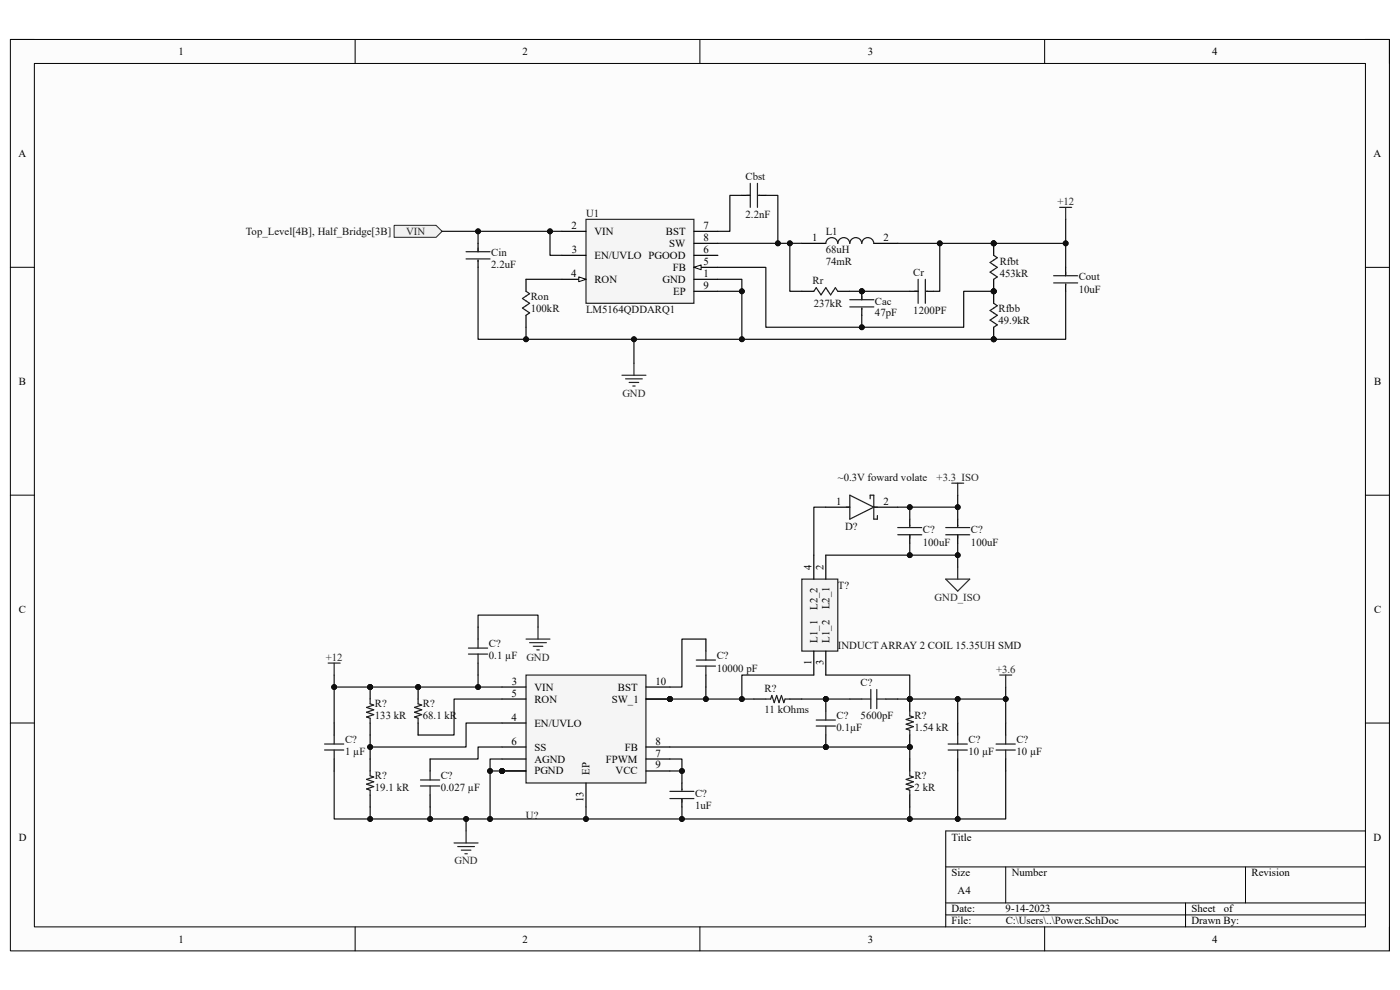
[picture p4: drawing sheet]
<svg xmlns="http://www.w3.org/2000/svg" width="297mm" height="210mm" viewBox="0 0 297 210" stroke-linecap="round" stroke-linejoin="round" font-family="sans-serif">
<path d="M2.2 8.4h292.6v193.3h-292.6z" fill-rule="evenodd" fill="#fcfcfc"/>
<path d="M2.2 8.4h292.6v193.3h-292.6z" fill="none" stroke="#000" stroke-width=".21"/>
<path d="M7.3 13.5h282.4v183.1h-282.4z" fill-rule="evenodd" fill="#fcfcfc"/>
<g fill="none" stroke="#000" stroke-width=".21">
<path d="M2.2 8.4h5.1M7.3 13.5h282.4v183.1h-282.4zM75.3 8.4v5.1M148.5 8.4v5.1M221.6 8.4v5.1M289.7 8.4h5.1v5.1M2.2 56.7h5.1M289.7 56.7h5.1M2.2 105h5.1M289.7 105.1h5.1M2.2 153.4h5.1M289.7 153.4h5.1"/>
<path d="M289.7 176.3h-89.1v20.3M75.3 196.6v5.1M148.5 196.6v5.1M200.6 183.9h89.1M200.6 191.5h89.1M200.6 194.1h89.1M213.4 183.9v7.6M221.6 196.6v5.1M251.5 191.5v5.1M264.2 183.9v7.6M294.8 196.6v5.1"/>
</g>
<path d="M124.3 46.5h22.9v17.8h-22.9z" fill-rule="evenodd" fill="#f5f5f5"/>
<path d="M124.3 46.5h22.9v17.8h-22.9z" fill="none" stroke="#262626" stroke-width=".25"/>
<path d="M119.2 54.2h5.1M119.2 59.3h5.1" fill="none" stroke="#000" stroke-width=".25"/>
<path d="M122.8 58.7l1.5 .6-1.5 .5z" fill="#fbfbfb"/>
<path d="M122.8 58.7l1.5 .6-1.5 .5z" fill="none" stroke="#000" stroke-width=".21"/>
<path d="M119.2 49.1h5.1M147.2 49.1h5.1M147.2 56.7h5.1M147.2 61.8h5.1" fill="none" stroke="#000" stroke-width=".25"/>
<path d="M147.2 56.7l1.5-.5v1z" fill="#fbfbfb"/>
<path d="M147.2 56.7l1.5-.5v1z" fill="none" stroke="#000" stroke-width=".21"/>
<path d="M147.2 59.3h5.1M147.2 54.2h5.1M147.2 51.6h5.1M226.1 56.7v1.8M226.1 60.3v1.5" fill="none" stroke="#000" stroke-width=".25"/>
<path d="M223.5 58.5h5.1M226.1 57.7v.8M223.5 60h5.1M226.1 60.3v.2" fill="none" stroke="#1c1c1c" stroke-width=".25"/>
<circle cx="210.8" cy="51.6" r=".51" fill="#0e0e0e"/>
<circle cx="210.8" cy="51.6" r=".51" fill="none" stroke="#0e0e0e" stroke-width=".21"/>
<circle cx="210.8" cy="61.8" r=".51" fill="#0e0e0e"/>
<circle cx="210.8" cy="61.8" r=".51" fill="none" stroke="#0e0e0e" stroke-width=".21"/>
<path d="M210.8 51.6v2.6" fill="none" stroke="#000" stroke-width=".25"/>
<circle cx="210.8" cy="51.6" r=".51" fill="#0e0e0e"/>
<circle cx="210.8" cy="51.6" r=".51" fill="none" stroke="#0e0e0e" stroke-width=".21"/>
<path d="M210.8 59.3v2.5" fill="none" stroke="#000" stroke-width=".25"/>
<circle cx="210.8" cy="61.8" r=".51" fill="#0e0e0e"/>
<circle cx="210.8" cy="61.8" r=".51" fill="none" stroke="#0e0e0e" stroke-width=".21"/>
<path d="M210.8 54.2l.8 .5-1.6 1 1.6 1-1.6 1 1.6 1-.8 .6" fill="none" stroke="#1c1c1c" stroke-width=".25"/>
<circle cx="210.8" cy="61.8" r=".51" fill="#0e0e0e"/>
<circle cx="210.8" cy="61.8" r=".51" fill="none" stroke="#0e0e0e" stroke-width=".21"/>
<circle cx="210.8" cy="72" r=".51" fill="#0e0e0e"/>
<circle cx="210.8" cy="72" r=".51" fill="none" stroke="#0e0e0e" stroke-width=".21"/>
<path d="M210.8 61.8v2.5" fill="none" stroke="#000" stroke-width=".25"/>
<circle cx="210.8" cy="61.8" r=".51" fill="#0e0e0e"/>
<circle cx="210.8" cy="61.8" r=".51" fill="none" stroke="#0e0e0e" stroke-width=".21"/>
<path d="M210.8 69.4v2.6" fill="none" stroke="#000" stroke-width=".25"/>
<circle cx="210.8" cy="72" r=".51" fill="#0e0e0e"/>
<circle cx="210.8" cy="72" r=".51" fill="none" stroke="#0e0e0e" stroke-width=".21"/>
<path d="M159.2 38.9v5.1M160.7 38.9v5.1M98.9 53.4h5.1M98.9 54.9h5.1M101.4 52.6v.8M101.4 55.2v.2M158.4 41.4h.8M161 41.4h.2M175.2 51.6a1.27 1.27 0 0 1 1.3-1.2 1.27 1.27 0 0 1 1.2 1.2 1.28 1.28 0 0 1 1.3-1.2 1.28 1.28 0 0 1 1.3 1.2 1.27 1.27 0 0 1 1.3-1.2 1.27 1.27 0 0 1 1.2 1.2 1.28 1.28 0 0 1 1.3-1.2 1.28 1.28 0 0 1 1.3 1.2M111.6 61.8l.8 .5-1.6 1 1.6 1-1.6 1.1 1.6 1-.8 .5M210.8 64.3l.8 .6-1.6 1 1.6 1-1.6 1 1.6 1-.8 .5" fill="none" stroke="#1c1c1c" stroke-width=".25"/>
<path d="M101.4 51.6v1.8M101.4 55.2v1.5M111.6 59.3v2.5M157.4 41.4h1.8M161 41.4h1.5M170.1 51.6h5.1M185.4 51.6h5.1M111.6 66.9v2.5" fill="none" stroke="#000" stroke-width=".25"/>
<circle cx="182.8" cy="61.8" r=".51" fill="#0e0e0e"/>
<circle cx="182.8" cy="61.8" r=".51" fill="none" stroke="#0e0e0e" stroke-width=".21"/>
<path d="M182.8 61.8v1.8" fill="none" stroke="#000" stroke-width=".25"/>
<circle cx="182.8" cy="61.8" r=".51" fill="#0e0e0e"/>
<circle cx="182.8" cy="61.8" r=".51" fill="none" stroke="#0e0e0e" stroke-width=".21"/>
<path d="M170.1 61.8h2.6M177.7 61.8h2.6M182.8 65.4v1.5M193 61.8h1.8M196.6 61.8h1.5" fill="none" stroke="#000" stroke-width=".25"/>
<path d="M194.8 59.3v5M196.3 59.3v5M172.7 61.8l.5-.8 1 1.6 1-1.6 1 1.6 1-1.6 .5 .8M180.3 63.6h5.1M180.3 65.1h5.1M182.8 62.8v.8M182.8 65.4v.2M194 61.8h.8M196.6 61.8h.2" fill="none" stroke="#1c1c1c" stroke-width=".25"/>
<path d="M83.6 47.8h8.9l1.3 1.3-1.3 1.3h-8.9z" fill-rule="evenodd" fill="#f0f0f0"/>
<path d="M83.6 47.8h8.9l1.3 1.3-1.3 1.3h-8.9z" fill="none" stroke="#262626" stroke-width=".21"/>
<path d="M224.8 44h2.6M226.1 44v2.5M131.9 79.6h5.1M134.5 77.1v2.5M132.7 80.4h3.6M133.5 81.1h2M134.2 81.9h.5" fill="none" stroke="#262626" stroke-width=".25"/>
<g fill="none" stroke="#000" stroke-width=".25">
<path d="M101.4 133v2.6M149.8 135.6v2.5M70.9 153.4v2.5M101.4 140.7v2.5M149.8 143.2v2.5M70.9 161v2.6M78.5 161v2.6M78.5 168.6v2.6M91.2 161v2.6M91.2 168.6v2.6M144.7 166.1v1.5M144.7 169.4v1.8"/>
<path d="M193 161v2.6M193 168.6v2.6"/>
</g>
<g fill="none" stroke="#1c1c1c" stroke-width=".25">
<path d="M99.4 137.5h4.1M99.4 138.8h4.1M101.4 135.6v1.9M101.4 138.8v1.9M149.8 138.1v1.9M68.9 157.8h4M68.9 159.1h4M70.9 155.9v1.9M70.9 159.1v1.9M147.7 140h4.1M147.7 141.3h4.1M149.8 141.3v1.9"/>
<path d="M78.5 163.6v1l.8 .2-1.5 .5 1.5 .5-1.5 .6 1.5 .5-1.5 .5 .7 .2v1M89.2 166.7h4.1M89.2 165.5h4.1M91.2 163.6v1.9M91.2 166.7v1.9M142.1 169.4h5.1M142.1 167.9h5.1M144.7 167.4v.2M144.7 169.4v.8M193 163.6v1l.8 .2-1.6 .5 1.6 .6-1.6 .5 1.6 .5-1.6 .5 .8 .2v1"/>
</g>
<circle cx="175.2" cy="158.5" r=".51" fill="#0e0e0e"/>
<circle cx="175.2" cy="158.5" r=".51" fill="none" stroke="#0e0e0e" stroke-width=".21"/>
<circle cx="175.2" cy="148.3" r=".51" fill="#0e0e0e"/>
<circle cx="175.2" cy="148.3" r=".51" fill="none" stroke="#0e0e0e" stroke-width=".21"/>
<path d="M175.2 155.9v2.6" fill="none" stroke="#000" stroke-width=".25"/>
<circle cx="175.2" cy="158.5" r=".51" fill="#0e0e0e"/>
<circle cx="175.2" cy="158.5" r=".51" fill="none" stroke="#0e0e0e" stroke-width=".21"/>
<path d="M175.2 148.3v2.5" fill="none" stroke="#000" stroke-width=".25"/>
<circle cx="175.2" cy="148.3" r=".51" fill="#0e0e0e"/>
<circle cx="175.2" cy="148.3" r=".51" fill="none" stroke="#0e0e0e" stroke-width=".21"/>
<path d="M173.2 152.7h4M173.2 154h4M175.2 150.8v1.9M175.2 154v1.9" fill="none" stroke="#1c1c1c" stroke-width=".25"/>
<circle cx="78.5" cy="145.7" r=".51" fill="#0e0e0e"/>
<circle cx="78.5" cy="145.7" r=".51" fill="none" stroke="#0e0e0e" stroke-width=".21"/>
<path d="M78.5 145.7v2.6" fill="none" stroke="#000" stroke-width=".25"/>
<circle cx="78.5" cy="145.7" r=".51" fill="#0e0e0e"/>
<circle cx="78.5" cy="145.7" r=".51" fill="none" stroke="#0e0e0e" stroke-width=".21"/>
<path d="M175.2 107.6h5.1M185.4 107.6h5.1M78.5 153.4v2.5" fill="none" stroke="#000" stroke-width=".25"/>
<path d="M179.5 107.6h.8M180.3 105.1l5.1 2.5-5.1 2.5zM184.6 105.8v-.7h.8v5h.7v-.7M185.4 107.6h.7M78.5 148.3v1l.8 .3-1.5 .5 1.5 .5-1.5 .5 1.5 .5-1.5 .5 .7 .3v1" fill="none" stroke="#1c1c1c" stroke-width=".25"/>
<circle cx="106.5" cy="163.6" r=".51" fill="#0e0e0e"/>
<circle cx="106.5" cy="163.6" r=".51" fill="none" stroke="#0e0e0e" stroke-width=".21"/>
<circle cx="142.1" cy="148.3" r=".51" fill="#0e0e0e"/>
<circle cx="142.1" cy="148.3" r=".51" fill="none" stroke="#0e0e0e" stroke-width=".21"/>
<circle cx="142.1" cy="148.3" r=".51" fill="#0e0e0e"/>
<circle cx="142.1" cy="148.3" r=".51" fill="none" stroke="#0e0e0e" stroke-width=".21"/>
<circle cx="106.5" cy="163.6" r=".51" fill="#0e0e0e"/>
<circle cx="106.5" cy="163.6" r=".51" fill="none" stroke="#0e0e0e" stroke-width=".21"/>
<path d="M111.6 143.2h25.4v22.9h-25.4z" fill-rule="evenodd" fill="#f5f5f5"/>
<path d="M111.6 143.2h25.4v22.9h-25.4z" fill="none" stroke="#262626" stroke-width=".25"/>
<path d="M106.5 161h5.1M106.5 163.6h5.1" fill="none" stroke="#000" stroke-width=".25"/>
<circle cx="106.5" cy="163.6" r=".51" fill="#0e0e0e"/>
<circle cx="106.5" cy="163.6" r=".51" fill="none" stroke="#0e0e0e" stroke-width=".21"/>
<path d="M106.5 145.7h5.1M106.5 153.4h5.1M106.5 148.3h5.1M106.5 158.5h5.1M137 148.3h5.1M124.3 166.1v5.1" fill="none" stroke="#000" stroke-width=".25"/>
<circle cx="142.1" cy="148.3" r=".51" fill="#0e0e0e"/>
<circle cx="142.1" cy="148.3" r=".51" fill="none" stroke="#0e0e0e" stroke-width=".21"/>
<path d="M137 148.3h5.1" fill="none" stroke="#000" stroke-width=".25"/>
<circle cx="142.1" cy="148.3" r=".51" fill="#0e0e0e"/>
<circle cx="142.1" cy="148.3" r=".51" fill="none" stroke="#0e0e0e" stroke-width=".21"/>
<path d="M137 145.7h5.1M137 158.5h5.1M106.5 163.6h5.1M137 163.6h5.1M137 161h5.1" fill="none" stroke="#000" stroke-width=".25"/>
<circle cx="106.5" cy="163.6" r=".51" fill="#0e0e0e"/>
<circle cx="106.5" cy="163.6" r=".51" fill="none" stroke="#0e0e0e" stroke-width=".21"/>
<g fill="none" stroke="#262626" stroke-width=".25">
<path d="M201.9 102.5h2.5M203.2 102.5v2.6M111.6 135.6h5.1M112.4 136.3h3.5M113.1 137.1h2.1M113.9 137.9h.5M114.1 133v2.6M200.6 122.9h5.1l-2.5 2.5zM203.2 120.3v2.6M69.6 140.7h2.6M70.9 140.7v2.5M212.1 143.2h2.5"/>
<path d="M213.4 143.2v2.6M96.3 178.8h5.1M97.1 179.6h3.6M98.9 176.3v2.5M97.9 180.4h2M98.6 181.1h.5"/>
</g>
<circle cx="193" cy="148.3" r=".51" fill="#0e0e0e"/>
<circle cx="193" cy="148.3" r=".51" fill="none" stroke="#0e0e0e" stroke-width=".21"/>
<circle cx="193" cy="158.5" r=".51" fill="#0e0e0e"/>
<circle cx="193" cy="158.5" r=".51" fill="none" stroke="#0e0e0e" stroke-width=".21"/>
<path d="M193 148.3v2.5" fill="none" stroke="#000" stroke-width=".25"/>
<circle cx="193" cy="148.3" r=".51" fill="#0e0e0e"/>
<circle cx="193" cy="148.3" r=".51" fill="none" stroke="#0e0e0e" stroke-width=".21"/>
<path d="M193 155.9v2.6" fill="none" stroke="#000" stroke-width=".25"/>
<circle cx="193" cy="158.5" r=".51" fill="#0e0e0e"/>
<circle cx="193" cy="158.5" r=".51" fill="none" stroke="#0e0e0e" stroke-width=".21"/>
<path d="M162.5 148.3h1l.2-.8 .6 1.6 .5-1.6 .5 1.6 .5-1.6 .5 1.6 .2-.8h1.1M193 150.8v1.1l.8 .2-1.6 .5 1.6 .5-1.6 .5 1.6 .5-1.6 .6 .8 .2v1M201.1 157.8h4.1M201.1 159.1h4.1M203.2 155.9v1.9M203.2 159.1v1.9M211.3 157.8h4.1M211.3 159.1h4.1M213.4 155.9v1.9M213.4 159.1v1.9" fill="none" stroke="#1c1c1c" stroke-width=".25"/>
<path d="M159.9 148.3h2.6M167.6 148.3h2.5M203.2 153.4v2.5M213.4 153.4v2.5M203.2 161v2.6M213.4 161v2.6" fill="none" stroke="#000" stroke-width=".25"/>
<path d="M170.1 122.9h7.6v15.2h-7.6z" fill-rule="evenodd" fill="#f5f5f5"/>
<path d="M170.1 122.9h7.6v15.2h-7.6z" fill="none" stroke="#262626" stroke-width=".25"/>
<path d="M172.7 117.8v5.1M175.2 117.8v5.1M172.7 138.1v5.1M175.2 138.1v5.1" fill="none" stroke="#000" stroke-width=".25"/>
<circle cx="88.7" cy="145.7" r=".51" fill="#0e0e0e"/>
<circle cx="88.7" cy="145.7" r=".51" fill="none" stroke="#0e0e0e" stroke-width=".21"/>
<path d="M88.7 145.7v2.6" fill="none" stroke="#000" stroke-width=".25"/>
<circle cx="88.7" cy="145.7" r=".51" fill="#0e0e0e"/>
<circle cx="88.7" cy="145.7" r=".51" fill="none" stroke="#0e0e0e" stroke-width=".21"/>
<path d="M193 110.1v1.6M193 113.4v1.8M203.2 110.1v1.6M203.2 113.4v1.8M88.7 153.4v2.5M180.3 148.3h2.5M187.9 148.3h2.6" fill="none" stroke="#000" stroke-width=".25"/>
<g fill="none" stroke="#1c1c1c" stroke-width=".25">
<path d="M190.5 113.4h5M190.5 111.9h5M193 111.4v.3M193 113.4v.8M200.6 113.4h5.1M200.6 111.9h5.1M203.2 111.4v.3M203.2 113.4v.8M88.7 148.3v1l.8 .3-1.6 .5 1.6 .5-1.6 .5 1.6 .5-1.6 .5 .8 .3v1M182.8 148.3h1.9M184.7 146.3v4M186 148.3h1.9"/>
<path d="M186 146.3v4"/>
</g>
<path d="M116.7 49.1v5.1h2.5" fill="none" stroke="#0e0e0e" stroke-width=".25"/>
<circle cx="116.7" cy="49.1" r=".51" fill="#0e0e0e"/>
<circle cx="116.7" cy="49.1" r=".51" fill="none" stroke="#0e0e0e" stroke-width=".21"/>
<path d="M101.4 49.1v2.5" fill="none" stroke="#0e0e0e" stroke-width=".25"/>
<circle cx="101.4" cy="49.1" r=".51" fill="#0e0e0e"/>
<circle cx="101.4" cy="49.1" r=".51" fill="none" stroke="#0e0e0e" stroke-width=".21"/>
<path d="M134.5 72v5.1" fill="none" stroke="#0e0e0e" stroke-width=".25"/>
<circle cx="134.5" cy="72" r=".51" fill="#0e0e0e"/>
<circle cx="134.5" cy="72" r=".51" fill="none" stroke="#0e0e0e" stroke-width=".21"/>
<path d="M111.6 59.3h7.6M111.6 69.4v2.6" fill="none" stroke="#0e0e0e" stroke-width=".25"/>
<circle cx="111.6" cy="72" r=".51" fill="#0e0e0e"/>
<circle cx="111.6" cy="72" r=".51" fill="none" stroke="#0e0e0e" stroke-width=".21"/>
<path d="M152.3 59.3h5.1v2.5h-5.1" fill="none" stroke="#0e0e0e" stroke-width=".25"/>
<circle cx="157.4" cy="61.8" r=".51" fill="#0e0e0e"/>
<circle cx="157.4" cy="61.8" r=".51" fill="none" stroke="#0e0e0e" stroke-width=".21"/>
<path d="M157.4 61.8v10.2" fill="none" stroke="#0e0e0e" stroke-width=".25"/>
<circle cx="157.4" cy="61.8" r=".51" fill="#0e0e0e"/>
<circle cx="157.4" cy="61.8" r=".51" fill="none" stroke="#0e0e0e" stroke-width=".21"/>
<circle cx="157.4" cy="72" r=".51" fill="#0e0e0e"/>
<circle cx="157.4" cy="72" r=".51" fill="none" stroke="#0e0e0e" stroke-width=".21"/>
<path d="M157.4 41.4h-2.6v7.7h-2.5M162.5 41.4h2.5v10.2h-12.7" fill="none" stroke="#0e0e0e" stroke-width=".25"/>
<circle cx="165" cy="51.6" r=".51" fill="#0e0e0e"/>
<circle cx="165" cy="51.6" r=".51" fill="none" stroke="#0e0e0e" stroke-width=".21"/>
<path d="M167.6 51.6v10.2h2.5" fill="none" stroke="#0e0e0e" stroke-width=".25"/>
<circle cx="167.6" cy="51.6" r=".51" fill="#0e0e0e"/>
<circle cx="167.6" cy="51.6" r=".51" fill="none" stroke="#0e0e0e" stroke-width=".21"/>
<path d="M226.1 46.5v5.1h-15.3" fill="none" stroke="#0e0e0e" stroke-width=".25"/>
<circle cx="210.8" cy="51.6" r=".51" fill="#0e0e0e"/>
<circle cx="210.8" cy="51.6" r=".51" fill="none" stroke="#0e0e0e" stroke-width=".21"/>
<circle cx="226.1" cy="51.6" r=".51" fill="#0e0e0e"/>
<circle cx="226.1" cy="51.6" r=".51" fill="none" stroke="#0e0e0e" stroke-width=".21"/>
<path d="M226.1 51.6v5.1" fill="none" stroke="#0e0e0e" stroke-width=".25"/>
<circle cx="226.1" cy="51.6" r=".51" fill="#0e0e0e"/>
<circle cx="226.1" cy="51.6" r=".51" fill="none" stroke="#0e0e0e" stroke-width=".21"/>
<path d="M226.1 61.8v10.2h-15.3" fill="none" stroke="#0e0e0e" stroke-width=".25"/>
<circle cx="210.8" cy="72" r=".51" fill="#0e0e0e"/>
<circle cx="210.8" cy="72" r=".51" fill="none" stroke="#0e0e0e" stroke-width=".21"/>
<path d="M199.4 51.6v10.2h-1.3" fill="none" stroke="#0e0e0e" stroke-width=".25"/>
<circle cx="199.4" cy="51.6" r=".51" fill="#0e0e0e"/>
<circle cx="199.4" cy="51.6" r=".51" fill="none" stroke="#0e0e0e" stroke-width=".21"/>
<path d="M180.3 61.8h2.5" fill="none" stroke="#0e0e0e" stroke-width=".25"/>
<circle cx="182.8" cy="61.8" r=".51" fill="#0e0e0e"/>
<circle cx="182.8" cy="61.8" r=".51" fill="none" stroke="#0e0e0e" stroke-width=".21"/>
<path d="M182.8 61.8h10.2" fill="none" stroke="#0e0e0e" stroke-width=".25"/>
<circle cx="182.8" cy="61.8" r=".51" fill="#0e0e0e"/>
<circle cx="182.8" cy="61.8" r=".51" fill="none" stroke="#0e0e0e" stroke-width=".21"/>
<path d="M182.8 66.9v2.5" fill="none" stroke="#0e0e0e" stroke-width=".25"/>
<circle cx="182.8" cy="69.4" r=".51" fill="#0e0e0e"/>
<circle cx="182.8" cy="69.4" r=".51" fill="none" stroke="#0e0e0e" stroke-width=".21"/>
<path d="M93.8 49.1h25.4" fill="none" stroke="#0e0e0e" stroke-width=".25"/>
<circle cx="101.4" cy="49.1" r=".51" fill="#0e0e0e"/>
<circle cx="101.4" cy="49.1" r=".51" fill="none" stroke="#0e0e0e" stroke-width=".21"/>
<circle cx="116.7" cy="49.1" r=".51" fill="#0e0e0e"/>
<circle cx="116.7" cy="49.1" r=".51" fill="none" stroke="#0e0e0e" stroke-width=".21"/>
<path d="M101.4 56.7v15.3h109.4" fill="none" stroke="#0e0e0e" stroke-width=".25"/>
<circle cx="210.8" cy="72" r=".51" fill="#0e0e0e"/>
<circle cx="210.8" cy="72" r=".51" fill="none" stroke="#0e0e0e" stroke-width=".21"/>
<circle cx="157.4" cy="72" r=".51" fill="#0e0e0e"/>
<circle cx="157.4" cy="72" r=".51" fill="none" stroke="#0e0e0e" stroke-width=".21"/>
<circle cx="134.5" cy="72" r=".51" fill="#0e0e0e"/>
<circle cx="134.5" cy="72" r=".51" fill="none" stroke="#0e0e0e" stroke-width=".21"/>
<circle cx="111.6" cy="72" r=".51" fill="#0e0e0e"/>
<circle cx="111.6" cy="72" r=".51" fill="none" stroke="#0e0e0e" stroke-width=".21"/>
<path d="M152.3 56.7h10.2v12.7h41.9v-7.6h6.4" fill="none" stroke="#0e0e0e" stroke-width=".25"/>
<circle cx="182.8" cy="69.4" r=".51" fill="#0e0e0e"/>
<circle cx="182.8" cy="69.4" r=".51" fill="none" stroke="#0e0e0e" stroke-width=".21"/>
<circle cx="210.8" cy="61.8" r=".51" fill="#0e0e0e"/>
<circle cx="210.8" cy="61.8" r=".51" fill="none" stroke="#0e0e0e" stroke-width=".21"/>
<path d="M165 51.6h5.1" fill="none" stroke="#0e0e0e" stroke-width=".25"/>
<circle cx="165" cy="51.6" r=".51" fill="#0e0e0e"/>
<circle cx="165" cy="51.6" r=".51" fill="none" stroke="#0e0e0e" stroke-width=".21"/>
<circle cx="167.6" cy="51.6" r=".51" fill="#0e0e0e"/>
<circle cx="167.6" cy="51.6" r=".51" fill="none" stroke="#0e0e0e" stroke-width=".21"/>
<path d="M190.5 51.6h20.3" fill="none" stroke="#0e0e0e" stroke-width=".25"/>
<circle cx="199.4" cy="51.6" r=".51" fill="#0e0e0e"/>
<circle cx="199.4" cy="51.6" r=".51" fill="none" stroke="#0e0e0e" stroke-width=".21"/>
<circle cx="210.8" cy="51.6" r=".51" fill="#0e0e0e"/>
<circle cx="210.8" cy="51.6" r=".51" fill="none" stroke="#0e0e0e" stroke-width=".21"/>
<path d="M106.5 148.3h-10.2v7.6h-7.6M106.5 153.4h-7.6v5.1h-20.4v-2.6" fill="none" stroke="#0e0e0e" stroke-width=".25"/>
<circle cx="78.5" cy="158.5" r=".51" fill="#0e0e0e"/>
<circle cx="78.5" cy="158.5" r=".51" fill="none" stroke="#0e0e0e" stroke-width=".21"/>
<path d="M78.5 158.5v2.5" fill="none" stroke="#0e0e0e" stroke-width=".25"/>
<circle cx="78.5" cy="158.5" r=".51" fill="#0e0e0e"/>
<circle cx="78.5" cy="158.5" r=".51" fill="none" stroke="#0e0e0e" stroke-width=".21"/>
<path d="M106.5 158.5h-5.1v2.5h-10.2M106.5 161h-2.5v2.6h2.5" fill="none" stroke="#0e0e0e" stroke-width=".25"/>
<circle cx="104" cy="163.6" r=".51" fill="#0e0e0e"/>
<circle cx="104" cy="163.6" r=".51" fill="none" stroke="#0e0e0e" stroke-width=".21"/>
<circle cx="106.5" cy="163.6" r=".51" fill="#0e0e0e"/>
<circle cx="106.5" cy="163.6" r=".51" fill="none" stroke="#0e0e0e" stroke-width=".21"/>
<path d="M104 163.6v10.1h20.3v-2.5" fill="none" stroke="#0e0e0e" stroke-width=".25"/>
<circle cx="104" cy="163.6" r=".51" fill="#0e0e0e"/>
<circle cx="104" cy="163.6" r=".51" fill="none" stroke="#0e0e0e" stroke-width=".21"/>
<circle cx="104" cy="173.7" r=".51" fill="#0e0e0e"/>
<circle cx="104" cy="173.7" r=".51" fill="none" stroke="#0e0e0e" stroke-width=".21"/>
<circle cx="124.3" cy="173.7" r=".51" fill="#0e0e0e"/>
<circle cx="124.3" cy="173.7" r=".51" fill="none" stroke="#0e0e0e" stroke-width=".21"/>
<path d="M91.2 171.2v2.5" fill="none" stroke="#0e0e0e" stroke-width=".25"/>
<circle cx="91.3" cy="173.7" r=".51" fill="#0e0e0e"/>
<circle cx="91.3" cy="173.7" r=".51" fill="none" stroke="#0e0e0e" stroke-width=".21"/>
<path d="M101.4 143.2v2.5" fill="none" stroke="#0e0e0e" stroke-width=".25"/>
<circle cx="101.4" cy="145.7" r=".51" fill="#0e0e0e"/>
<circle cx="101.4" cy="145.7" r=".51" fill="none" stroke="#0e0e0e" stroke-width=".21"/>
<path d="M101.4 133v-2.5h12.7v2.5M70.9 163.6v10.1h7.6" fill="none" stroke="#0e0e0e" stroke-width=".25"/>
<circle cx="78.5" cy="173.7" r=".51" fill="#0e0e0e"/>
<circle cx="78.5" cy="173.7" r=".51" fill="none" stroke="#0e0e0e" stroke-width=".21"/>
<path d="M78.5 145.7h-7.6v7.7" fill="none" stroke="#0e0e0e" stroke-width=".25"/>
<circle cx="70.9" cy="145.7" r=".51" fill="#0e0e0e"/>
<circle cx="70.9" cy="145.7" r=".51" fill="none" stroke="#0e0e0e" stroke-width=".21"/>
<circle cx="78.5" cy="145.7" r=".51" fill="#0e0e0e"/>
<circle cx="78.5" cy="145.7" r=".51" fill="none" stroke="#0e0e0e" stroke-width=".21"/>
<path d="M98.9 173.7v2.6" fill="none" stroke="#0e0e0e" stroke-width=".25"/>
<circle cx="98.9" cy="173.7" r=".51" fill="#0e0e0e"/>
<circle cx="98.9" cy="173.7" r=".51" fill="none" stroke="#0e0e0e" stroke-width=".21"/>
<path d="M149.8 135.6h-5.1v10.1h-2.6M149.8 145.7v2.6" fill="none" stroke="#0e0e0e" stroke-width=".25"/>
<circle cx="149.8" cy="148.3" r=".51" fill="#0e0e0e"/>
<circle cx="149.8" cy="148.3" r=".51" fill="none" stroke="#0e0e0e" stroke-width=".21"/>
<path d="M142.1 163.6h2.6v2.5" fill="none" stroke="#0e0e0e" stroke-width=".25"/>
<circle cx="144.7" cy="163.6" r=".51" fill="#0e0e0e"/>
<circle cx="144.7" cy="163.6" r=".51" fill="none" stroke="#0e0e0e" stroke-width=".21"/>
<path d="M144.7 171.2v2.5h-20.4" fill="none" stroke="#0e0e0e" stroke-width=".25"/>
<circle cx="144.7" cy="173.7" r=".51" fill="#0e0e0e"/>
<circle cx="144.7" cy="173.7" r=".51" fill="none" stroke="#0e0e0e" stroke-width=".21"/>
<circle cx="124.3" cy="173.7" r=".51" fill="#0e0e0e"/>
<circle cx="124.3" cy="173.7" r=".51" fill="none" stroke="#0e0e0e" stroke-width=".21"/>
<path d="M170.1 148.3h5.1" fill="none" stroke="#0e0e0e" stroke-width=".25"/>
<circle cx="175.2" cy="148.3" r=".51" fill="#0e0e0e"/>
<circle cx="175.2" cy="148.3" r=".51" fill="none" stroke="#0e0e0e" stroke-width=".21"/>
<path d="M175.2 148.3h5.1" fill="none" stroke="#0e0e0e" stroke-width=".25"/>
<circle cx="175.2" cy="148.3" r=".51" fill="#0e0e0e"/>
<circle cx="175.2" cy="148.3" r=".51" fill="none" stroke="#0e0e0e" stroke-width=".21"/>
<path d="M142.1 158.5h33.1" fill="none" stroke="#0e0e0e" stroke-width=".25"/>
<circle cx="175.2" cy="158.5" r=".51" fill="#0e0e0e"/>
<circle cx="175.2" cy="158.5" r=".51" fill="none" stroke="#0e0e0e" stroke-width=".21"/>
<path d="M190.5 148.3h2.5" fill="none" stroke="#0e0e0e" stroke-width=".25"/>
<circle cx="193" cy="148.3" r=".51" fill="#0e0e0e"/>
<circle cx="193" cy="148.3" r=".51" fill="none" stroke="#0e0e0e" stroke-width=".21"/>
<path d="M142.1 161h2.6v2.6" fill="none" stroke="#0e0e0e" stroke-width=".25"/>
<circle cx="144.7" cy="163.6" r=".51" fill="#0e0e0e"/>
<circle cx="144.7" cy="163.6" r=".51" fill="none" stroke="#0e0e0e" stroke-width=".21"/>
<path d="M193 171.2v2.5h-48.3" fill="none" stroke="#0e0e0e" stroke-width=".25"/>
<circle cx="193" cy="173.7" r=".51" fill="#0e0e0e"/>
<circle cx="193" cy="173.7" r=".51" fill="none" stroke="#0e0e0e" stroke-width=".21"/>
<circle cx="144.7" cy="173.7" r=".51" fill="#0e0e0e"/>
<circle cx="144.7" cy="173.7" r=".51" fill="none" stroke="#0e0e0e" stroke-width=".21"/>
<path d="M193 173.7h10.2" fill="none" stroke="#0e0e0e" stroke-width=".25"/>
<circle cx="193" cy="173.7" r=".51" fill="#0e0e0e"/>
<circle cx="193" cy="173.7" r=".51" fill="none" stroke="#0e0e0e" stroke-width=".21"/>
<circle cx="203.2" cy="173.7" r=".51" fill="#0e0e0e"/>
<circle cx="203.2" cy="173.7" r=".51" fill="none" stroke="#0e0e0e" stroke-width=".21"/>
<path d="M172.7 143.2h-15.3v5.1" fill="none" stroke="#0e0e0e" stroke-width=".25"/>
<circle cx="157.4" cy="148.3" r=".51" fill="#0e0e0e"/>
<circle cx="157.4" cy="148.3" r=".51" fill="none" stroke="#0e0e0e" stroke-width=".21"/>
<path d="M175.2 143.2h17.8v5.1" fill="none" stroke="#0e0e0e" stroke-width=".25"/>
<circle cx="193" cy="148.3" r=".51" fill="#0e0e0e"/>
<circle cx="193" cy="148.3" r=".51" fill="none" stroke="#0e0e0e" stroke-width=".21"/>
<path d="M175.2 107.6h-2.5v10.2M193 115.2v2.6" fill="none" stroke="#0e0e0e" stroke-width=".25"/>
<circle cx="193" cy="117.8" r=".51" fill="#0e0e0e"/>
<circle cx="193" cy="117.8" r=".51" fill="none" stroke="#0e0e0e" stroke-width=".21"/>
<path d="M193 107.6v2.5" fill="none" stroke="#0e0e0e" stroke-width=".25"/>
<circle cx="193" cy="107.6" r=".51" fill="#0e0e0e"/>
<circle cx="193" cy="107.6" r=".51" fill="none" stroke="#0e0e0e" stroke-width=".21"/>
<path d="M203.2 105.1v2.5" fill="none" stroke="#0e0e0e" stroke-width=".25"/>
<circle cx="203.2" cy="107.6" r=".51" fill="#0e0e0e"/>
<circle cx="203.2" cy="107.6" r=".51" fill="none" stroke="#0e0e0e" stroke-width=".21"/>
<path d="M70.9 143.2v2.5" fill="none" stroke="#0e0e0e" stroke-width=".25"/>
<circle cx="70.9" cy="145.7" r=".51" fill="#0e0e0e"/>
<circle cx="70.9" cy="145.7" r=".51" fill="none" stroke="#0e0e0e" stroke-width=".21"/>
<path d="M175.2 158.5h17.8v2.5" fill="none" stroke="#0e0e0e" stroke-width=".25"/>
<circle cx="175.2" cy="158.5" r=".51" fill="#0e0e0e"/>
<circle cx="175.2" cy="158.5" r=".51" fill="none" stroke="#0e0e0e" stroke-width=".21"/>
<circle cx="193" cy="158.5" r=".51" fill="#0e0e0e"/>
<circle cx="193" cy="158.5" r=".51" fill="none" stroke="#0e0e0e" stroke-width=".21"/>
<path d="M203.2 163.6v10.1h10.2v-10.1" fill="none" stroke="#0e0e0e" stroke-width=".25"/>
<circle cx="203.2" cy="173.7" r=".51" fill="#0e0e0e"/>
<circle cx="203.2" cy="173.7" r=".51" fill="none" stroke="#0e0e0e" stroke-width=".21"/>
<path d="M203.2 148.3v5.1" fill="none" stroke="#0e0e0e" stroke-width=".25"/>
<circle cx="203.2" cy="148.3" r=".51" fill="#0e0e0e"/>
<circle cx="203.2" cy="148.3" r=".51" fill="none" stroke="#0e0e0e" stroke-width=".21"/>
<path d="M213.4 148.3v5.1" fill="none" stroke="#0e0e0e" stroke-width=".25"/>
<circle cx="213.4" cy="148.3" r=".51" fill="#0e0e0e"/>
<circle cx="213.4" cy="148.3" r=".51" fill="none" stroke="#0e0e0e" stroke-width=".21"/>
<path d="M78.5 171.2v2.5h25.5" fill="none" stroke="#0e0e0e" stroke-width=".25"/>
<circle cx="104" cy="173.7" r=".51" fill="#0e0e0e"/>
<circle cx="104" cy="173.7" r=".51" fill="none" stroke="#0e0e0e" stroke-width=".21"/>
<circle cx="98.9" cy="173.7" r=".51" fill="#0e0e0e"/>
<circle cx="98.9" cy="173.7" r=".51" fill="none" stroke="#0e0e0e" stroke-width=".21"/>
<circle cx="91.3" cy="173.7" r=".51" fill="#0e0e0e"/>
<circle cx="91.3" cy="173.7" r=".51" fill="none" stroke="#0e0e0e" stroke-width=".21"/>
<circle cx="78.5" cy="173.7" r=".51" fill="#0e0e0e"/>
<circle cx="78.5" cy="173.7" r=".51" fill="none" stroke="#0e0e0e" stroke-width=".21"/>
<path d="M78.5 145.7h28" fill="none" stroke="#0e0e0e" stroke-width=".25"/>
<circle cx="101.4" cy="145.7" r=".51" fill="#0e0e0e"/>
<circle cx="101.4" cy="145.7" r=".51" fill="none" stroke="#0e0e0e" stroke-width=".21"/>
<circle cx="88.7" cy="145.7" r=".51" fill="#0e0e0e"/>
<circle cx="88.7" cy="145.7" r=".51" fill="none" stroke="#0e0e0e" stroke-width=".21"/>
<circle cx="78.5" cy="145.7" r=".51" fill="#0e0e0e"/>
<circle cx="78.5" cy="145.7" r=".51" fill="none" stroke="#0e0e0e" stroke-width=".21"/>
<path d="M142.1 148.3h17.8" fill="none" stroke="#0e0e0e" stroke-width=".25"/>
<circle cx="142.1" cy="148.3" r=".51" fill="#0e0e0e"/>
<circle cx="142.1" cy="148.3" r=".51" fill="none" stroke="#0e0e0e" stroke-width=".21"/>
<circle cx="149.8" cy="148.3" r=".51" fill="#0e0e0e"/>
<circle cx="149.8" cy="148.3" r=".51" fill="none" stroke="#0e0e0e" stroke-width=".21"/>
<circle cx="157.4" cy="148.3" r=".51" fill="#0e0e0e"/>
<circle cx="157.4" cy="148.3" r=".51" fill="none" stroke="#0e0e0e" stroke-width=".21"/>
<path d="M175.2 117.8h28" fill="none" stroke="#0e0e0e" stroke-width=".25"/>
<circle cx="193" cy="117.8" r=".51" fill="#0e0e0e"/>
<circle cx="193" cy="117.8" r=".51" fill="none" stroke="#0e0e0e" stroke-width=".21"/>
<circle cx="203.2" cy="117.8" r=".51" fill="#0e0e0e"/>
<circle cx="203.2" cy="117.8" r=".51" fill="none" stroke="#0e0e0e" stroke-width=".21"/>
<path d="M190.5 107.6h12.7v2.5" fill="none" stroke="#0e0e0e" stroke-width=".25"/>
<circle cx="193" cy="107.6" r=".51" fill="#0e0e0e"/>
<circle cx="193" cy="107.6" r=".51" fill="none" stroke="#0e0e0e" stroke-width=".21"/>
<circle cx="203.2" cy="107.6" r=".51" fill="#0e0e0e"/>
<circle cx="203.2" cy="107.6" r=".51" fill="none" stroke="#0e0e0e" stroke-width=".21"/>
<path d="M213.4 145.8v2.5h-20.4" fill="none" stroke="#0e0e0e" stroke-width=".25"/>
<circle cx="193" cy="148.3" r=".51" fill="#0e0e0e"/>
<circle cx="193" cy="148.3" r=".51" fill="none" stroke="#0e0e0e" stroke-width=".21"/>
<circle cx="203.2" cy="148.3" r=".51" fill="#0e0e0e"/>
<circle cx="203.2" cy="148.3" r=".51" fill="none" stroke="#0e0e0e" stroke-width=".21"/>
<circle cx="213.4" cy="148.3" r=".51" fill="#0e0e0e"/>
<circle cx="213.4" cy="148.3" r=".51" fill="none" stroke="#0e0e0e" stroke-width=".21"/>
<path d="M203.2 115.2v5.1" fill="none" stroke="#0e0e0e" stroke-width=".25"/>
<circle cx="203.2" cy="117.8" r=".51" fill="#0e0e0e"/>
<circle cx="203.2" cy="117.8" r=".51" fill="none" stroke="#0e0e0e" stroke-width=".21"/>
<g font-size="2.3">
<text x="37.9" y="11.7">1</text>
<text x="110.9" y="11.7">2</text>
<text x="184.1" y="11.7">3</text>
<text x="257.1" y="11.7">4</text>
<text x="3.9" y="33.3">A</text>
<text x="291.4" y="33.3">A</text>
<text x="121.2" y="48.6">2</text>
<text x="121.3" y="53.6">3</text>
<text x="126.1" y="49.8">VIN</text>
<text x="141.3" y="49.8">BST</text>
<text x="142" y="52.4">SW</text>
<text x="149.2" y="48.6">7</text>
<text x="149.2" y="53.6">6</text>
<text x="149.2" y="51.1">8</text>
<text x="172.3" y="51.1">1</text>
<text x="187.4" y="51.1">2</text>
<text x="121.2" y="58.7">4</text>
<text x="126.1" y="54.9">EN/UVLO PGOOD</text>
<text x="126.1" y="60">RON</text>
<text x="140.5" y="60">GND</text>
<text x="142.7" y="57.4">FB</text>
<text x="149.2" y="56.2">5</text>
<text x="149.2" y="58.7">1</text>
<text x="142.8" y="62.6">EP</text>
<text x="149.2" y="61.3">9</text>
<text x="4" y="81.6">B</text>
<text x="291.5" y="81.6">B</text>
<text x="177.4" y="107.1">1</text>
<text x="187.4" y="107.1">2</text>
<text x="172.2" y="120.8" transform="rotate(-90 172.2 120.8)">4</text>
<text x="174.7" y="120.8" transform="rotate(-90 174.7 120.8)">2</text>
<text x="4" y="130">C</text>
<text x="173.4" y="129.4" transform="rotate(-90 173.4 129.4)">L2_2</text>
<text x="176" y="129.2" transform="rotate(-90 176 129.2)">L2_1</text>
<text x="291.5" y="130">C</text>
<text x="173.4" y="136.3" transform="rotate(-90 173.4 136.3)">L1_1</text>
<text x="176" y="136.3" transform="rotate(-90 176 136.3)">L1_2</text>
<text x="172.2" y="141" transform="rotate(-90 172.2 141)">1</text>
<text x="174.7" y="141.1" transform="rotate(-90 174.7 141.1)">3</text>
<text x="108.5" y="147.8">5</text>
<text x="108.6" y="145.2">3</text>
<text x="113.4" y="146.5">VIN</text>
<text x="113.4" y="149.1">RON</text>
<text x="129.8" y="149.1">SW_1</text>
<text x="131.1" y="146.5">BST</text>
<text x="139.1" y="145.2">10</text>
<text x="108.5" y="152.9">4</text>
<text x="113.4" y="154.1">EN/UVLO</text>
<text x="108.5" y="157.9">6</text>
<text x="113.4" y="161.8">AGND</text>
<text x="113.4" y="159.2">SS</text>
<text x="128.5" y="161.8">FPWM</text>
<text x="132.6" y="159.2">FB</text>
<text x="139.1" y="157.9">8</text>
<text x="139.1" y="160.5">7</text>
<text x="113.4" y="164.3">PGND</text>
<text x="125.1" y="164.3" transform="rotate(-90 125.1 164.3)">EP</text>
<text x="130.6" y="164.3">VCC</text>
<text x="139.1" y="163">9</text>
<text x="123.8" y="170.2" transform="rotate(-90 123.8 170.2)">13</text>
<text x="4" y="178.3">D</text>
<text x="201.9" y="178.3">Title</text>
<text x="291.4" y="178.3">D</text>
<text x="201.9" y="185.9">Size</text>
<text x="214.6" y="185.9">Number</text>
<text x="265.5" y="185.9">Revision</text>
<text x="203.2" y="189.7">A4</text>
<text x="201.9" y="193.5">Date:</text>
<text x="201.9" y="196.1">File:</text>
<text x="213.3" y="193.5">9-14-2023</text>
<text x="213.4" y="196.1">C:\Users\..\Power.SchDoc</text>
<text x="252.8" y="196.1">Drawn By:</text>
<text x="252.8" y="193.5">Sheet</text>
<text x="259.6" y="193.5">of</text>
<text x="37.9" y="199.9">1</text>
<text x="110.9" y="199.9">2</text>
<text x="184.1" y="199.9">3</text>
<text x="257.1" y="199.9">4</text>
</g>
<g font-size="2.3" fill="#0e0e0e">
<text x="158.2" y="38.1">Cbst</text>
<text x="124.3" y="46">U1</text>
<text x="158.2" y="46.3">2.2nF</text>
<text x="52.2" y="49.8">Top_Level[4B], Half_Bridge[3B]</text>
<text x="175.2" y="53.6">68uH</text>
<text x="175.2" y="49.8">L1</text>
<text x="104.2" y="56.9">2.2uF</text>
<text x="104.2" y="54.4">Cin</text>
<text x="175.2" y="56.2">74mR</text>
<text x="193.8" y="58.5">Cr</text>
<text x="212.1" y="58.7">453kR</text>
<text x="212.1" y="56.2">Rfbt</text>
<text x="228.9" y="59.5">Cout</text>
<text x="112.6" y="63.6">Ron</text>
<text x="172.4" y="60.2">Rr</text>
<text x="172.6" y="65.1">237kR</text>
<text x="185.6" y="64.6">Cac</text>
<text x="228.9" y="62.1">10uF</text>
<text x="112.6" y="66.1">100kR</text>
<text x="124.3" y="66.4">LM5164QDDARQ1</text>
<text x="185.6" y="67.1">47pF</text>
<text x="193.8" y="66.6">1200PF</text>
<text x="211.8" y="68.7">49.9kR</text>
<text x="211.8" y="66.1">Rfbb</text>
<text x="177.8" y="102">~0.3V foward volate</text>
<text x="179.3" y="112.4">D?</text>
<text x="195.8" y="113.2">C?</text>
<text x="206" y="113.2">C?</text>
<text x="195.8" y="115.7">100uF</text>
<text x="206" y="115.7">100uF</text>
<text x="177.8" y="124.9">T?</text>
<text x="103.7" y="137.3">C?</text>
<text x="177.8" y="137.6">INDUCT ARRAY 2 COIL 15.35UH SMD</text>
<text x="103.7" y="139.9">0.1 µF</text>
<text x="152.1" y="142.5">10000 pF</text>
<text x="152.1" y="139.9">C?</text>
<text x="162.2" y="146.8">R?</text>
<text x="182.6" y="145.5">C?</text>
<text x="79.5" y="152.6">133 kR</text>
<text x="79.5" y="150.1">R?</text>
<text x="89.7" y="152.6">68.1 kR</text>
<text x="89.7" y="150.1">R?</text>
<text x="162.2" y="151.3">11 kOhms</text>
<text x="177.5" y="155.2">0.1µF</text>
<text x="177.5" y="152.6">C?</text>
<text x="182.6" y="152.6">5600pF</text>
<text x="194" y="155.2">1.54 kR</text>
<text x="194" y="152.6">R?</text>
<text x="73.2" y="160.2">1 µF</text>
<text x="73.2" y="157.7">C?</text>
<text x="205.5" y="160.2">10 µF</text>
<text x="205.5" y="157.7">C?</text>
<text x="215.6" y="160.2">10 µF</text>
<text x="215.6" y="157.7">C?</text>
<text x="79.5" y="167.9">19.1 kR</text>
<text x="79.5" y="165.3">R?</text>
<text x="93.5" y="167.9">0.027 µF</text>
<text x="93.5" y="165.3">C?</text>
<text x="194" y="167.9">2 kR</text>
<text x="194" y="165.3">R?</text>
<text x="111.6" y="173.7">U?</text>
<text x="147.4" y="171.7">1uF</text>
<text x="147.4" y="169.1">C?</text>
</g>
<g font-size="2.3" fill="#262626">
<text x="224.3" y="43.5">+12</text>
<text x="86.1" y="49.8">VIN</text>
<text x="132" y="84.2">GND</text>
<text x="198.7" y="102">+3.3_ISO</text>
<text x="198.3" y="127.4">GND_ISO</text>
<text x="69.1" y="140.1">+12</text>
<text x="111.7" y="140.1">GND</text>
<text x="211.3" y="142.7">+3.6</text>
<text x="96.4" y="183.4">GND</text>
</g>
</svg>
